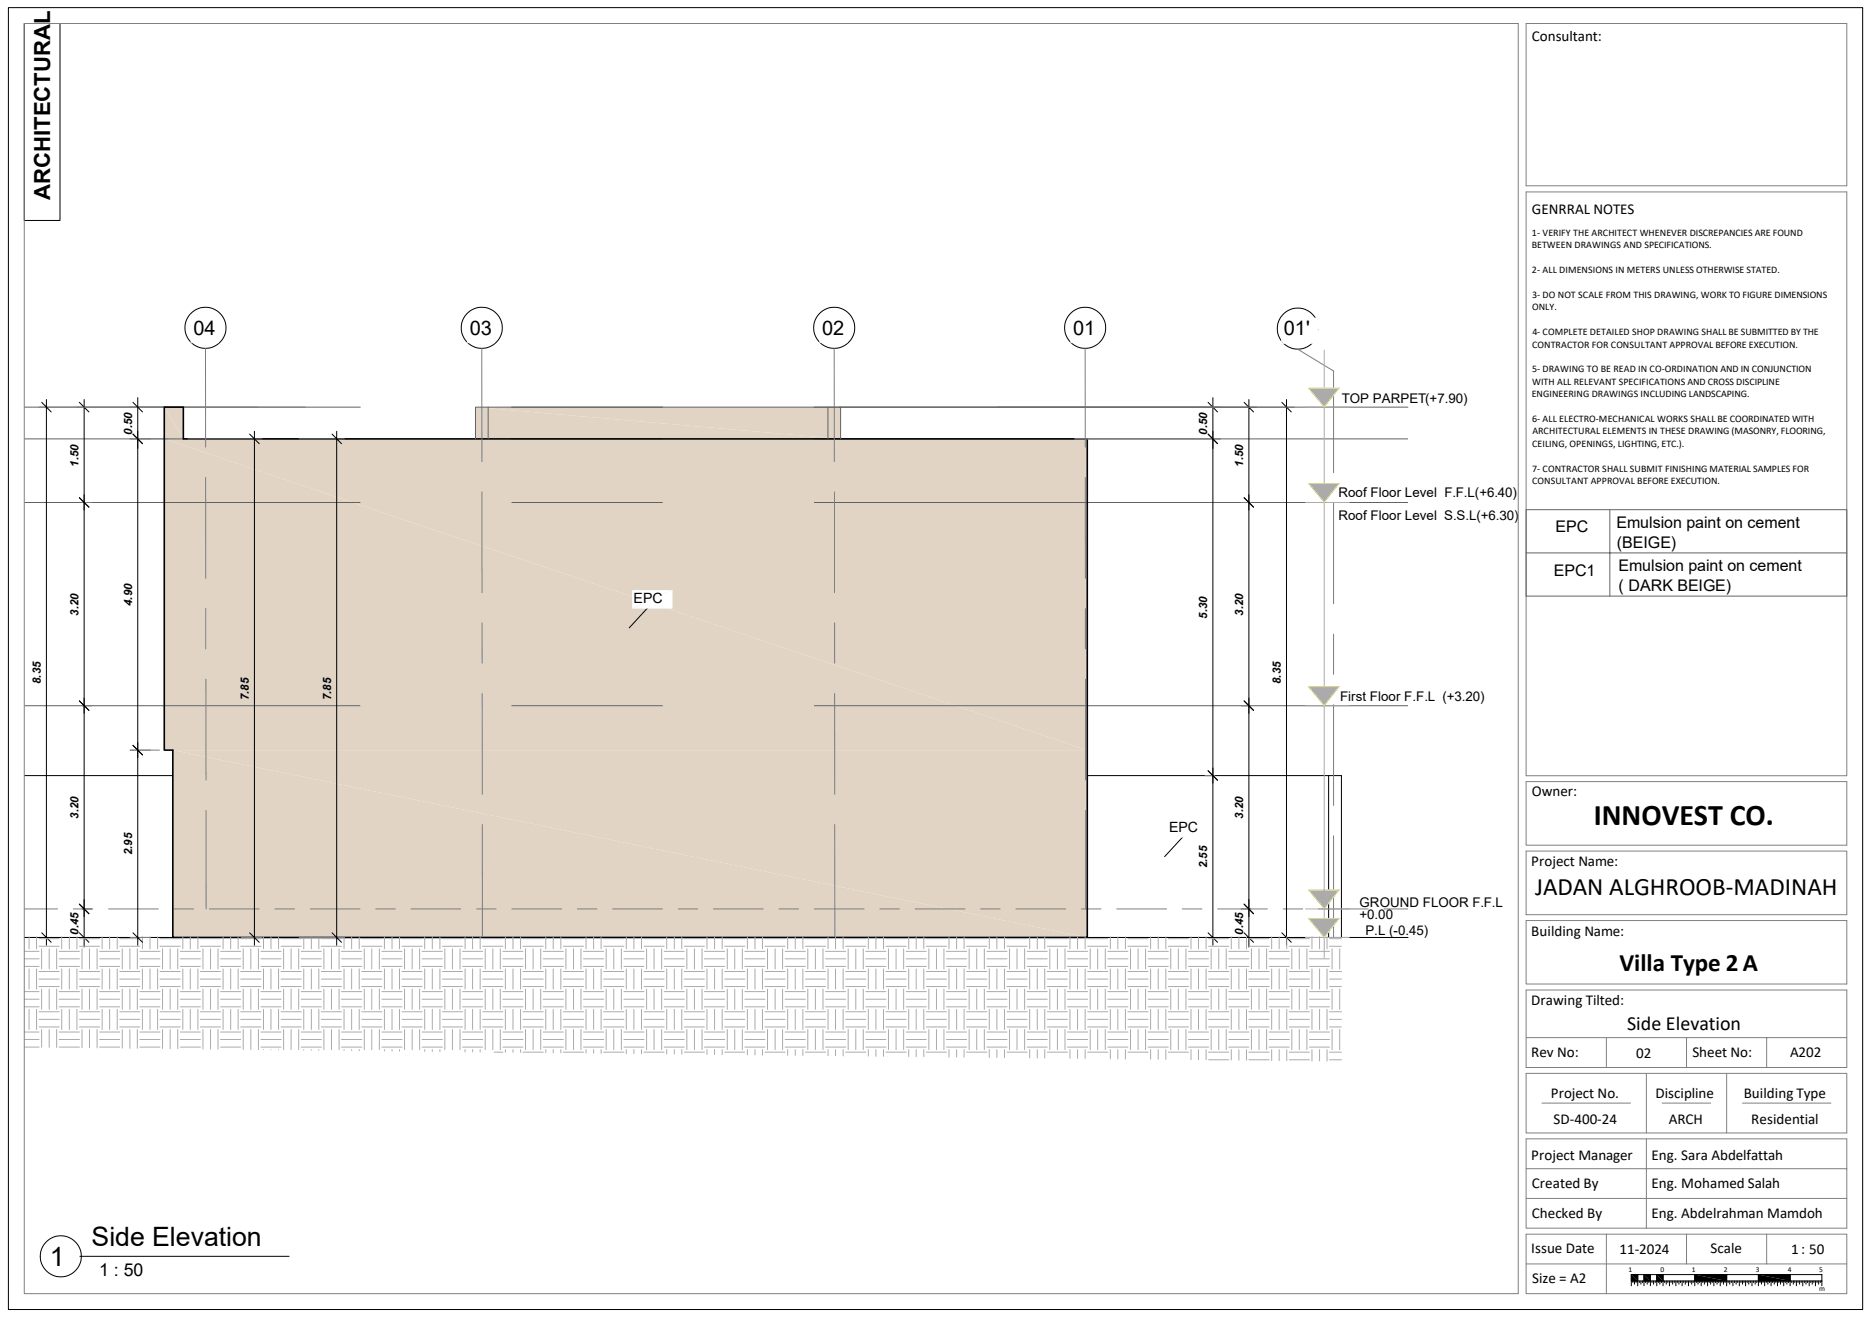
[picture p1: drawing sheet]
<svg xmlns="http://www.w3.org/2000/svg" width="594mm" height="420mm" viewBox="0 0 594 420" stroke-linecap="round" stroke-linejoin="round" font-family="sans-serif">
<g fill="#e2d4c5">
<path d="M52.2 129.3l6 10h-6z"/>
<path d="M52.2 129.3h6v10z"/>
<path d="M52.2 139.3l293 98.8h-293z"/>
<path d="M52.2 139.3h293v98.8z"/>
<path d="M54.9 238.1l290.3 59.5h-290.3z"/>
<path d="M54.9 238.1h290.3v59.5z"/>
<path d="M151 129.3l115.9 10h-115.9z"/>
<path d="M151 129.3h115.9v10z"/>
</g>
<g fill="none" stroke="#000" stroke-width=".32">
<path d="M7.7 246.2h47.2M345.2 246.2h80.7v51.4M421.8 246.2v51.4"/>
<circle cx="344.5" cy="104.1" r="6.5"/>
</g>
<g fill="none" stroke="#7d7d7d" stroke-width=".32">
<path d="M7.7 288.6h10.7M23.2 288.6h6.3M34.4 288.6h16M55.2 288.6h6.4M66.4 288.6h16M87.2 288.6h6.4M98.4 288.6h16M119.2 288.6h6.4M130.4 288.6h16M151.2 288.6h6.4M162.4 288.6h16M183.2 288.6h6.4"/>
<path d="M194.4 288.6h16M215.2 288.6h6.4M226.4 288.6h16M247.2 288.6h6.4M258.4 288.6h16M279.2 288.6h6.4M290.4 288.6h16.1M311.2 288.6h6.4M322.5 288.6h16M343.2 288.6h6.4M354.5 288.6h16M375.2 288.6h6.5"/>
<path d="M386.5 288.6h16M407.2 288.6h6.5M418.5 288.6h16M439.3 288.6h7.7"/>
</g>
<path d="M7.7 139.3h106.7M162.4 139.3h48M258.4 139.3h188.6M7.7 159.5h106.7M162.4 159.5h48M258.4 159.5h188.6M7.7 224h106.7M162.4 224h48M258.4 224h188.6" fill="none" stroke="#636363" stroke-width=".32"/>
<path d="M58.2 139.3h287v158.3h-290.3v-59.5" fill="none" stroke="#000" stroke-width=".51"/>
<g fill="#fff">
<path d="M339.8 100.6h8.9l-8.9 8.3z"/>
<path d="M339.8 108.9l8.9-8.3v8.3z"/>
</g>
<path d="M344.5 110.6l.1 31.4M344.6 151.6v32M344.6 193.2v12.8M344.6 215.6v32M344.7 257.2v31.4" fill="none" stroke="#7d7d7d" stroke-width=".32"/>
<circle cx="264.8" cy="104.1" r="6.5" fill="none" stroke="#000" stroke-width=".32"/>
<g fill="#fff">
<path d="M260.1 100.6h8.9l-8.9 8.3z"/>
<path d="M260.1 108.9l8.9-8.3v8.3z"/>
</g>
<path d="M264.8 110.6l.1 35.9M264.9 156.1v32M265 197.7v12.8M265 220.1v32M265 261.8v35.8" fill="none" stroke="#7d7d7d" stroke-width=".32"/>
<circle cx="153" cy="104.1" r="6.5" fill="none" stroke="#000" stroke-width=".32"/>
<g fill="#fff">
<path d="M148.3 100.6h8.8l-8.8 8.3z"/>
<path d="M148.3 108.9l8.8-8.3v8.3z"/>
</g>
<path d="M153 110.6v35.9M153 156.1v32M153 197.7l.1 12.8M153.1 220.1v32M153.1 261.8l.1 35.8" fill="none" stroke="#7d7d7d" stroke-width=".32"/>
<circle cx="65.2" cy="104.1" r="6.5" fill="none" stroke="#000" stroke-width=".32"/>
<g fill="#fff">
<path d="M60.5 100.6h8.9l-8.9 8.3z"/>
<path d="M60.5 108.9l8.9-8.3v8.3z"/>
</g>
<path d="M65.2 110.6l.1 31.4M65.3 151.6v32M65.3 193.2v12.8M65.4 215.6v32M65.4 257.2v31.4" fill="none" stroke="#7d7d7d" stroke-width=".32"/>
<circle cx="412" cy="104.3" r="6.5" fill="none" stroke="#000" stroke-width=".32"/>
<g fill="#fff">
<path d="M406.7 100.8h8.9l-8.9 8.3z"/>
<path d="M406.7 109.1l8.9-8.3v8.3z"/>
<path d="M413.8 100.8h8.9l-8.9 8.3z"/>
<path d="M413.8 109.1l8.9-8.3v8.3z"/>
</g>
<path d="M423.4 117.8v32.3M423.4 159.7v32M423.4 201.3v12.8M423.4 223.7v32M423.4 265.3v32.3" fill="none" stroke="#7d7d7d" stroke-width=".32"/>
<path d="M206.2 192.4l-6.4 6.9" fill="none" stroke="#000" stroke-width=".32"/>
<g fill="#fff">
<path d="M200.7 187.3h12.8l-12.8 5.9z"/>
<path d="M200.7 193.2l12.8-5.9v5.9z"/>
</g>
<path d="M376.1 265l-6.4 7" fill="none" stroke="#000" stroke-width=".32"/>
<g fill="#fff">
<path d="M370.7 260h12.8l-12.8 5.9z"/>
<path d="M370.7 265.9l12.8-5.9v5.9z"/>
</g>
<g fill="none" stroke="#7d7d7d" stroke-width=".32">
<path d="M412 110.9l11.4 6.9M12.3 129.3h84.6M41.3 139.3h12M266.6 129.3h144.3M341.2 139.3h46.3M29.1 159.5h-3M394 159.5h3.1M26.1 224h3M41.3 238.1h9.3M394 224h3.1M382.6 246.2h3.1M7.7 297.6h14.5"/>
<path d="M26.1 288.6h3M33.4 297.6h-7.3M38.2 297.6h16M59.1 297.6h6.3M70.2 297.6h16M91.1 297.6h6.4M102.2 297.6h16M123.1 297.6h6.4M134.2 297.6h16M155.1 297.6h6.4M166.3 297.6h16M187.1 297.6h6.4"/>
<path d="M198.3 297.6h16M219.1 297.6h6.4M230.3 297.6h16M251.1 297.6h6.4M262.3 297.6h16M283.1 297.6h6.4M294.3 297.6h16M315.1 297.6h6.4M326.3 297.6h16M347.1 297.6h6.4M358.3 297.6h16M379.1 297.6h6.6"/>
<path d="M390.3 297.6h18.8M394 288.6h3.1M411.1 297.6h6.4M422.3 297.6h16M443.1 297.6h3.9"/>
</g>
<g fill="none" stroke="#000" stroke-width=".32">
<path d="M13.3 127.7l3 3.1M14.7 126.8v173.3M25.2 127.7l3 3.1M26.7 126.8v164.2M42.2 137.8l3.1 3.1M42.2 127.7l3.1 3.1M43.7 126.2v13.1M43.7 136.9v163.2M383.5 127.7l3 3.1M383.5 137.8l3 3.1M385.1 126.2v16.2M385.1 136.9v163.2"/>
<path d="M395 127.7l3 3.1M396.5 126.8v164.2M407 127.7l3 3.1M408.4 126.8v173.3M25.2 158l3 3M395 158l3 3M25.2 222.5l3 3M42.2 236.6l3.1 3.1M395 222.5l3 3M383.5 244.7l3 3M7.7 297.6h439.3M13.3 296.1l3 3"/>
<path d="M25.2 287l3 3.1M25.2 296.1l3 3M26.7 288.6v12.1M42.2 296.1l3.1 3M383.5 296.1l3 3M395 287l3 3.1M395 296.1l3 3M396.5 288.6v12.1M407 296.1l3 3"/>
</g>
<path d="M7.7 129.3h106.7M151 139.3v-10h115.9v10M155 129.3v10M162.4 129.3h48M258.4 129.3h188.6M262.8 129.3v10" fill="none" stroke="#636363" stroke-width=".32"/>
<g fill="none" stroke="#ababab" stroke-width=".32">
<path d="M9.2 297.4v3.8M11.6 297.4v3.8M12.4 298h6.4M19.6 297.4v3.8M22 297.4v3.8M24.4 297.4v3.8M25.2 298h6.4M32.4 297.4v3.8M34.8 297.4v3.8M37.2 297.4v3.8M38 298h6.4M45.2 297.4v3.8"/>
<path d="M47.6 297.4v3.8M50 297.4v3.8M50.8 298h6.4M58 297.4v3.8M60.4 297.4v3.8M62.8 297.4v3.8M63.6 298h6.4M70.8 297.4v3.8M73.2 297.4v3.8M75.6 297.4v3.8M76.4 298h6.4M83.7 297.4v3.8"/>
<path d="M86 297.4v3.8M88.4 297.4v3.8M89.2 298h6.4M96.4 297.4v3.8M98.8 297.4v3.8M101.2 297.4v3.8M102 298h6.4M109.2 297.4v3.8M111.6 297.4v3.8M114 297.4v3.8M114.9 298h6.3M122 297.4v3.8"/>
<path d="M124.5 297.4v3.8M126.8 297.4v3.8M127.6 298h6.4M134.8 297.4v3.8M137.2 297.4v3.8M139.7 297.4v3.8M140.5 298h6.4M147.7 297.4v3.8M150 297.4v3.8M152.4 297.4v3.8M153.2 298h6.4M160.4 297.4v3.8"/>
<path d="M162.9 297.4v3.8M165.3 297.4v3.8M166 298h6.5M173.3 297.4v3.8M175.6 297.4v3.8M178.1 297.4v3.8M178.9 298h6.4M186.1 297.4v3.8M188.5 297.4v3.8M190.8 297.4v3.8M191.6 298h6.5M198.8 297.4v3.8"/>
<path d="M201.2 297.4v3.8M203.7 297.4v3.8M204.5 298h6.4M211.7 297.4v3.8M214.1 297.4v3.8M216.5 297.4v3.8M217.3 298h6.4M224.4 297.4v3.8M226.9 297.4v3.8M229.3 297.4v3.8M230.1 298h6.4M237.3 297.4v3.8"/>
<path d="M239.7 297.4v3.8M242.1 297.4v3.8M242.9 298h6.4M250.1 297.4v3.8M252.5 297.4v3.8M254.9 297.4v3.8M255.7 298h6.4M262.9 297.4v3.8M265.3 297.4v3.8M267.7 297.4v3.8M268.5 298h6.4M275.7 297.4v3.8"/>
<path d="M278.1 297.4v3.8M280.5 297.4v3.8M281.3 298h6.4M288.5 297.4v3.8M290.9 297.4v3.8M293.3 297.4v3.8M294.1 298h6.4M301.3 297.4v3.8M303.7 297.4v3.8M306.1 297.4v3.8M306.9 298h6.4M314.1 297.4v3.8"/>
<path d="M316.5 297.4v3.8M318.9 297.4v3.8M319.7 298h6.4M326.9 297.4v3.8M329.3 297.4v3.8M331.7 297.4v3.8M332.5 298h6.4M339.7 297.4v3.8M342.1 297.4v3.8M344.5 297.4v3.8M345.3 298h6.4M352.5 297.4v3.8"/>
<path d="M354.9 297.4v3.8M357.3 297.4v3.8M358.1 298h6.4M365.3 297.4v3.8M367.7 297.4v3.8M370.1 297.4v3.8M370.9 298h6.4M378.1 297.4v3.8M380.5 297.4v3.8M382.9 297.4v3.8M383.7 298h6.4M390.9 297.4v3.8"/>
<path d="M393.3 297.4v3.8M395.7 297.4v3.8M396.5 298h6.4M403.7 297.4v3.8M406.1 297.4v3.8M408.5 297.4v3.8M409.3 298h6.4M416.5 297.4v3.8M418.9 297.4v3.8M421.3 297.4v3.8M422.1 298h3.8M7.8 302h4.6"/>
<path d="M7.8 314.8h4.6M7.8 317.2h4.6M7.8 306.8h4.6M7.8 319.6h4.6M7.8 304.4h4.6M9.2 307.6v6.4M11.6 307.6v6.4M12.4 308.4h6.4M12.4 300.4h6.4M12.4 313.2h6.4M12.4 310.8h6.4M13.2 301.2v6.4"/>
<path d="M13.2 314v6.4M15.6 301.2v6.4M15.6 314v6.4M18 301.2v6.4M18 314v6.4M18.8 302h6.4M18.8 314.8h6.4M18.8 304.4h6.4M18.8 317.2h6.4M18.8 306.8h6.4M18.8 319.6h6.4M19.6 307.6v6.4"/>
<path d="M22 307.6v6.4M24.4 307.6v6.4M25.2 310.8h6.4M25.2 308.4h6.4M25.2 300.4h6.4M25.2 313.2h6.4M26 301.2v6.4M26 314v6.4M28.4 301.2v6.4M28.4 314v6.4M30.8 301.2v6.4M30.8 314v6.4"/>
<path d="M31.6 302h6.4M31.6 314.8h6.4M31.6 306.8h6.4M31.6 319.6h6.4M31.6 304.4h6.4M31.6 317.2h6.4M32.4 307.6v6.4M34.8 307.6v6.4M37.2 307.6v6.4M38 300.4h6.4M38 313.2h6.4M38 308.4h6.4"/>
<path d="M38 310.8h6.4M38.8 301.2v6.4M38.8 314v6.4M41.2 301.2v6.4M41.2 314v6.4M43.6 301.2v6.4M43.6 314v6.4M44.4 302h6.4M44.4 314.8h6.4M44.4 306.8h6.4M44.4 319.6h6.4M44.4 304.4h6.4"/>
<path d="M44.4 317.2h6.4M45.2 307.6v6.4M47.6 307.6v6.4M50 307.6v6.4M50.8 300.4h6.4M50.8 313.2h6.4M50.8 308.4h6.4M50.8 310.8h6.4M51.6 301.2v6.4M51.6 314v6.4M54 301.2v6.4M54 314v6.4"/>
<path d="M56.4 301.2v6.4M56.4 314v6.4M57.2 306.8h6.4M57.2 319.6h6.4M57.2 304.4h6.4M57.2 317.2h6.4M57.2 302h6.4M57.2 314.8h6.4M58 307.6v6.4M60.4 307.6v6.4M62.8 307.6v6.4M63.6 300.4h6.4"/>
<path d="M63.6 313.2h6.4M63.6 310.8h6.4M63.6 308.4h6.4M64.4 301.2v6.4M64.4 314v6.4M66.8 301.2v6.4M66.8 314v6.4M69.2 301.2v6.4M69.2 314v6.4M70 304.4h6.4M70 317.2h6.4M70 302h6.4"/>
<path d="M70 314.8h6.4M70 306.8h6.4M70 319.6h6.4M70.8 307.6v6.4M73.2 307.6v6.4M75.6 307.6v6.4M76.4 308.4h6.4M76.4 310.8h6.4M76.4 300.4h6.4M76.4 313.2h6.4M77.2 301.2v6.4M77.2 314v6.4"/>
<path d="M79.6 301.2v6.4M79.6 314v6.4M82 301.2v6.4M82 314v6.4M82.8 302h6.4M82.8 314.8h6.4M82.8 317.2h6.4M82.8 306.8h6.4M82.8 319.6h6.4M82.8 304.4h6.4M83.7 307.6v6.4M86 307.6v6.4"/>
<path d="M88.4 307.6v6.4M89.2 300.4h6.4M89.2 313.2h6.4M89.2 308.4h6.4M89.2 310.8h6.4M90 301.2v6.4M90 314v6.4M92.4 301.2v6.4M92.4 314v6.4M94.8 301.2v6.4M94.8 314v6.4M95.6 317.2h6.4"/>
<path d="M95.6 306.8h6.4M95.6 319.6h6.4M95.6 302h6.4M95.6 314.8h6.4M95.6 304.4h6.4M96.4 307.6v6.4M98.8 307.6v6.4M101.2 307.6v6.4M102 300.4h6.4M102 313.2h6.4M102 308.4h6.4M102 310.8h6.4"/>
<path d="M102.8 301.2v6.4M102.8 314v6.4M105.2 301.2v6.4M105.2 314v6.4M107.7 301.2v6.4M107.7 314v6.4M108.4 302h6.5M108.4 314.8h6.5M108.4 306.8h6.4M108.4 319.6h6.4M108.4 304.4h6.5M108.4 317.2h6.5"/>
<path d="M109.2 307.6v6.4M111.6 307.6v6.4M114 307.6v6.4M114.8 300.4h6.4M114.8 313.2h6.4M114.9 308.4h6.3M114.9 310.8h6.3M115.7 314v6.4M115.7 301.2v6.4M118 301.2v6.4M118 314v6.4M120.4 301.2v6.4"/>
<path d="M120.4 314v6.4M121.2 302h6.4M121.2 314.8h6.4M121.2 306.8h6.4M121.2 319.6h6.4M121.2 304.4h6.4M121.2 317.2h6.4M122 307.6v6.4M124.5 307.6v6.4M126.8 307.6v6.4M127.6 308.4h6.4M127.6 310.8h6.4"/>
<path d="M127.6 300.4h6.4M127.6 313.2h6.4M128.4 301.2v6.4M128.4 314v6.4M130.9 301.2v6.4M130.9 314v6.4M133.2 301.2v6.4M133.2 314v6.4M134 304.4h6.5M134 302h6.5M134 314.8h6.5M134 306.8h6.5"/>
<path d="M134 319.6h6.5M134 317.2h6.5M134.8 307.6v6.4M137.2 307.6v6.4M139.7 307.6v6.4M140.5 308.4h6.4M140.5 300.4h6.4M140.5 313.2h6.4M140.5 310.8h6.4M141.2 301.2v6.4M141.2 314v6.4M143.6 301.2v6.4"/>
<path d="M143.6 314v6.4M146 301.2v6.4M146 314v6.4M146.9 302h6.3M146.9 314.8h6.3M146.9 304.4h6.3M146.9 306.8h6.3M146.9 319.6h6.3M146.9 317.2h6.3M147.7 307.6v6.4M150 307.6v6.4M152.4 307.6v6.4"/>
<path d="M153.2 308.4h6.4M153.2 300.4h6.4M153.2 313.2h6.4M153.2 310.8h6.4M154.1 301.2v6.4M154.1 314v6.4M156.5 301.2v6.4M156.5 314v6.4M158.8 301.2v6.4M158.8 314v6.4M159.6 302h6.4M159.6 314.8h6.4"/>
<path d="M159.6 306.8h6.4M159.6 319.6h6.4M159.6 317.2h6.4M159.6 304.4h6.4M160.4 307.6v6.4M162.9 307.6v6.4M165.3 307.6v6.4M166 308.4h6.5M166 310.8h6.5M166 300.4h6.5M166 313.2h6.5M166.8 301.2v6.4"/>
<path d="M166.8 314v6.4M169.2 301.2v6.4M169.2 314v6.4M171.7 301.2v6.4M171.7 314v6.4M172.5 302h6.4M172.5 314.8h6.4M172.5 317.2h6.4M172.5 306.8h6.4M172.5 319.6h6.4M172.5 304.4h6.4M173.3 307.6v6.4"/>
<path d="M175.6 307.6v6.4M178.1 307.6v6.4M178.9 308.4h6.4M178.9 300.4h6.4M178.9 313.2h6.4M178.9 310.8h6.4M179.7 301.2v6.4M179.7 314v6.4M182.1 301.2v6.4M182.1 314v6.4M184.4 301.2v6.4M184.4 314v6.4"/>
<path d="M185.3 306.8h6.3M185.3 319.6h6.3M185.3 302h6.3M185.3 314.8h6.3M185.3 304.4h6.3M185.3 317.2h6.3M186.1 307.6v6.4M188.5 307.6v6.4M190.8 307.6v6.4M191.6 300.4h6.5M191.6 313.2h6.5M191.6 308.4h6.5"/>
<path d="M191.6 310.8h6.5M192.4 301.2v6.4M192.4 314v6.4M194.9 301.2v6.4M194.9 314v6.4M197.3 301.2v6.4M197.3 314v6.4M198.1 302h6.4M198.1 314.8h6.4M198.1 317.2h6.4M198.1 306.8h6.4M198.1 319.6h6.4"/>
<path d="M198.1 304.4h6.4M198.8 307.6v6.4M201.2 307.6v6.4M203.7 307.6v6.4M204.5 308.4h6.4M204.5 300.4h6.4M204.5 313.2h6.4M204.5 310.8h6.4M205.3 301.2v6.4M205.3 314v6.4M207.6 301.2v6.4M207.6 314v6.4"/>
<path d="M210.1 301.2v6.4M210.1 314v6.4M210.9 302h6.4M210.9 314.8h6.4M210.9 317.2h6.4M210.9 306.8h6.4M210.9 319.6h6.4M210.9 304.4h6.4M211.7 307.6v6.4M214.1 307.6v6.4M216.5 307.6v6.4M217.3 308.4h6.4"/>
<path d="M217.3 300.4h6.3M217.3 313.2h6.3M217.3 310.8h6.4M218.1 301.2v6.4M218.1 314v6.4M220.5 301.2v6.4M220.5 314v6.4M222.9 301.2v6.4M222.9 314v6.4M223.6 306.8h6.5M223.6 319.6h6.5M223.7 302h6.4"/>
<path d="M223.7 314.8h6.4M223.7 317.2h6.4M223.7 304.4h6.4M224.4 307.6v6.4M226.9 307.6v6.4M229.3 307.6v6.4M230.1 300.4h6.4M230.1 313.2h6.4M230.1 308.4h6.4M230.1 310.8h6.4M230.9 301.2v6.4M230.9 314v6.4"/>
<path d="M233.3 301.2v6.4M233.3 314v6.4M235.7 301.2v6.4M235.7 314v6.4M236.5 306.8h6.4M236.5 319.6h6.4M236.5 302h6.4M236.5 314.8h6.4M236.5 317.2h6.4M236.5 304.4h6.4M237.3 307.6v6.4M239.7 307.6v6.4"/>
<path d="M242.1 307.6v6.4M242.9 308.4h6.4M242.9 310.8h6.4M242.9 300.4h6.4M242.9 313.2h6.4M243.7 301.2v6.4M243.7 314v6.4M246.1 301.2v6.4M246.1 314v6.4M248.5 301.2v6.4M248.5 314v6.4M249.3 306.8h6.4"/>
<path d="M249.3 319.6h6.4M249.3 304.4h6.4M249.3 302h6.4M249.3 314.8h6.4M249.3 317.2h6.4M250.1 307.6v6.4M252.5 307.6v6.4M254.9 307.6v6.4M255.7 308.4h6.4M255.7 310.8h6.4M255.7 300.4h6.4M255.7 313.2h6.4"/>
<path d="M256.5 301.2v6.4M256.5 314v6.4M258.9 301.2v6.4M258.9 314v6.4M261.3 301.2v6.4M261.3 314v6.4M262.1 302h6.4M262.1 314.8h6.4M262.1 304.4h6.4M262.1 306.8h6.4M262.1 319.6h6.4M262.1 317.2h6.4"/>
<path d="M262.9 307.6v6.4M265.3 307.6v6.4M267.7 307.6v6.4M268.5 308.4h6.4M268.5 310.8h6.4M268.5 300.4h6.4M268.5 313.2h6.4M269.3 301.2v6.4M269.3 314v6.4M271.7 301.2v6.4M271.7 314v6.4M274.1 301.2v6.4"/>
<path d="M274.1 314v6.4M274.9 302h6.4M274.9 314.8h6.4M274.9 306.8h6.4M274.9 319.6h6.4M274.9 304.4h6.4M274.9 317.2h6.4M275.7 307.6v6.4M278.1 307.6v6.4M280.5 307.6v6.4M281.3 300.4h6.4M281.3 313.2h6.4"/>
<path d="M281.3 308.4h6.4M281.3 310.8h6.4M282.1 301.2v6.4M282.1 314v6.4M284.5 301.2v6.4M284.5 314v6.4M286.9 301.2v6.4M286.9 314v6.4M287.7 306.8h6.4M287.7 319.6h6.4M287.7 302h6.4M287.7 314.8h6.4"/>
<path d="M287.7 317.2h6.4M287.7 304.4h6.4M288.5 307.6v6.4M290.9 307.6v6.4M293.3 307.6v6.4M294.1 300.4h6.4M294.1 313.2h6.4M294.1 308.4h6.4M294.1 310.8h6.4M294.9 301.2v6.4M294.9 314v6.4M297.3 301.2v6.4"/>
<path d="M297.3 314v6.4M299.7 301.2v6.4M299.7 314v6.4M300.5 302h6.4M300.5 314.8h6.4M300.5 306.8h6.4M300.5 319.6h6.4M300.5 317.2h6.4M300.5 304.4h6.4M301.3 307.6v6.4M303.7 307.6v6.4M306.1 307.6v6.4"/>
<path d="M306.9 300.4h6.4M306.9 313.2h6.4M306.9 308.4h6.4M306.9 310.8h6.4M307.7 301.2v6.4M307.7 314v6.4M310.1 301.2v6.4M310.1 314v6.4M312.5 301.2v6.4M312.5 314v6.4M313.3 302h6.4M313.3 314.8h6.4"/>
<path d="M313.3 317.2h6.4M313.3 306.8h6.4M313.3 319.6h6.4M313.3 304.4h6.4M314.1 307.6v6.4M316.5 307.6v6.4M318.9 307.6v6.4M319.7 308.4h6.4M319.7 310.8h6.4M319.7 300.4h6.4M319.7 313.2h6.4M320.5 301.2v6.4"/>
<path d="M320.5 314v6.4M322.9 301.2v6.4M322.9 314v6.4M325.3 301.2v6.4M325.3 314v6.4M326.1 302h6.4M326.1 314.8h6.4M326.1 306.8h6.4M326.1 319.6h6.4M326.1 304.4h6.4M326.1 317.2h6.4M326.9 307.6v6.4"/>
<path d="M329.3 307.6v6.4M331.7 307.6v6.4M332.5 308.4h6.4M332.5 300.4h6.4M332.5 313.2h6.4M332.5 310.8h6.4M333.3 301.2v6.4M333.3 314v6.4M335.7 301.2v6.4M335.7 314v6.4M338.1 301.2v6.4M338.1 314v6.4"/>
<path d="M338.9 306.8h6.4M338.9 319.6h6.4M338.9 302h6.4M338.9 314.8h6.4M338.9 304.4h6.4M338.9 317.2h6.4M339.7 307.6v6.4M342.1 307.6v6.4M344.5 307.6v6.4M345.3 308.4h6.4M345.3 300.4h6.4M345.3 313.2h6.4"/>
<path d="M345.3 310.8h6.4M346.1 301.2v6.4M346.1 314v6.4M348.5 301.2v6.4M348.5 314v6.4M350.9 301.2v6.4M350.9 314v6.4M351.7 306.8h6.4M351.7 319.6h6.4M351.7 302h6.4M351.7 314.8h6.4M351.7 304.4h6.4"/>
<path d="M351.7 317.2h6.4M352.5 307.6v6.4M354.9 307.6v6.4M357.3 307.6v6.4M358.1 300.4h6.4M358.1 313.2h6.4M358.1 308.4h6.4M358.1 310.8h6.4M358.9 301.2v6.4M358.9 314v6.4M361.3 301.2v6.4M361.3 314v6.4"/>
<path d="M363.7 301.2v6.4M363.7 314v6.4M364.5 306.8h6.4M364.5 319.6h6.4M364.5 302h6.4M364.5 314.8h6.4M364.5 304.4h6.4M364.5 317.2h6.4M365.3 307.6v6.4M367.7 307.6v6.4M370.1 307.6v6.4M370.9 308.4h6.4"/>
<path d="M370.9 310.8h6.4M370.9 300.4h6.4M370.9 313.2h6.4M371.7 301.2v6.4M371.7 314v6.4M374.1 301.2v6.4M374.1 314v6.4M376.5 301.2v6.4M376.5 314v6.4M377.3 302h6.4M377.3 314.8h6.4M377.3 306.8h6.4"/>
<path d="M377.3 304.4h6.4M377.3 317.2h6.4M377.3 319.6h6.4M378.1 307.6v6.4M380.5 307.6v6.4M382.9 307.6v6.4M383.7 308.4h6.4M383.7 300.4h6.4M383.7 313.2h6.4M383.7 310.8h6.4M384.5 301.2v6.4M384.5 314v6.4"/>
<path d="M386.9 301.2v6.4M386.9 314v6.4M389.3 301.2v6.4M389.3 314v6.4M390.1 304.4h6.4M390.1 317.2h6.4M390.1 302h6.4M390.1 314.8h6.4M390.1 306.8h6.4M390.1 319.6h6.4M390.9 307.6v6.4M393.3 307.6v6.4"/>
<path d="M395.7 307.6v6.4M396.5 308.4h6.4M396.5 300.4h6.4M396.5 313.2h6.4M396.5 310.8h6.4M397.3 301.2v6.4M397.3 314v6.4M399.7 301.2v6.4M399.7 314v6.4M402.1 301.2v6.4M402.1 314v6.4M402.9 304.4h6.4"/>
<path d="M402.9 317.2h6.4M402.9 319.6h6.4M402.9 302h6.4M402.9 314.8h6.4M402.9 306.8h6.4M403.7 307.6v6.4M406.1 307.6v6.4M408.5 307.6v6.4M409.3 308.4h6.4M409.3 300.4h6.4M409.3 313.2h6.4M409.3 310.8h6.4"/>
<path d="M410.1 301.2v6.4M410.1 314v6.4M412.5 301.2v6.4M412.5 314v6.4M414.9 301.2v6.4M414.9 314v6.4M415.7 302h6.4M415.7 314.8h6.4M415.7 306.8h6.4M415.7 304.4h6.4M415.7 317.2h6.4M415.7 319.6h6.4"/>
<path d="M416.5 307.6v6.4M418.9 307.6v6.4M421.3 307.6v6.4M422.1 308.4h3.8M422.1 300.4h3.8M422.1 313.2h3.8M422.1 310.8h3.8M422.9 301.2v6.4M422.9 314v6.4M425.3 301.2v6.4M425.3 314v6.4M7.7 327.6h4.7"/>
<path d="M7.8 330h4.6M7.9 332.4h4.5M9.2 320.4v6.4M11.6 320.4v6.4M12.4 321.2h6.4M12.4 326h6.4M12.4 323.6h6.4M13.2 326.8v5.7M15.6 326.8v5.7M18 326.8v5.7M18.8 327.6h6.4M18.8 332.4h6.4"/>
<path d="M18.8 330h6.4M19.6 320.4v6.4M22 320.4v6.4M24.4 320.4v6.4M25.2 323.6h6.4M25.2 321.2h6.4M25.2 326h6.4M26 326.8v5.8M28.4 326.8v5.8M30.8 326.8v5.9M31.6 327.6h6.4M31.6 332.4h6.4"/>
<path d="M31.6 330h6.4M32.4 320.4v6.4M34.8 320.4v6.4M37.2 320.4v6.4M38 321.2h6.4M38 323.6h6.4M38 326h6.4M38.8 326.8v6M41.2 326.8v6M43.6 326.8v6M44.4 327.6h6.4M44.4 332.4h6.4"/>
<path d="M44.4 330h6.4M45.2 320.4v6.4M47.6 320.4v6.4M50 320.4v6.4M50.8 321.2h6.4M50.8 326h6.4M50.8 323.6h6.4M51.6 326.8v6.1M54 326.8v6.1M56.4 326.8v6.1M57.2 327.6h6.4M57.2 332.4h6.4"/>
<path d="M57.2 330h6.4M58 320.4v6.4M60.4 320.4v6.4M62.8 320.4v6.4M63.6 323.6h6.4M63.6 326h6.4M63.6 321.2h6.4M64.4 326.8v6.2M66.8 326.8v6.2M69.2 326.8v6.3M70 327.6h6.4M70 332.4h6.4"/>
<path d="M70 330h6.4M70.8 320.4v6.4M73.2 320.4v6.4M75.6 320.4v6.4M76.4 321.2h6.4M76.4 326h6.4M76.4 323.6h6.4M77.2 326.8v6.4M79.6 326.8v6.4M82 326.8v6.4M82.8 327.6h6.4M82.8 330h6.4"/>
<path d="M82.8 332.4h6.4M83.7 320.4v6.4M83.7 333.2h.1M86 320.4v6.4M86 333.2v.1M88.4 320.4v6.4M88.4 333.2v.1M89.2 326h6.4M89.2 321.2h6.4M89.2 323.6h6.4M90 326.8v6.4M92.4 326.8v6.4"/>
<path d="M94.8 326.8v6.4M95.6 327.6h6.4M95.6 330h6.4M95.6 332.4h6.4M96.4 320.4v6.4M96.4 333.2v.2M98.8 320.4v6.4M98.8 333.2v.2M101.2 320.4v6.4M101.2 333.2v.2M102 321.2h6.4M102 326h6.4"/>
<path d="M102 323.6h6.4M102.8 326.8v6.4M105.2 326.8v6.4M107.7 326.8v6.4M108.4 327.6h6.5M108.4 332.4h6.5M108.4 330h6.5M109.2 320.4v6.4M109.2 333.2v.3M111.6 320.4v6.4M111.6 333.2v.3M114 320.4v6.4"/>
<path d="M114 333.2v.4M114.9 321.2h6.3M114.9 326h6.3M114.9 323.6h6.3M115.7 326.8v6.4M118 326.8v6.4M120.4 326.8v6.4M121.2 327.6h6.4M121.2 332.4h6.4M121.2 330h6.4M122 320.4v6.4M122 333.2v.4"/>
<path d="M124.5 320.4v6.4M124.5 333.2v.5M126.8 320.4v6.4M126.8 333.2v.5M127.6 326h6.4M127.6 321.2h6.4M127.6 323.6h6.4M128.4 326.8v6.4M130.9 326.8v6.4M133.2 326.8v6.4M134 327.6h6.5M134 332.4h6.5"/>
<path d="M134 330h6.5M134.8 320.4v6.4M134.8 333.2v.6M137.2 320.4v6.4M137.2 333.2v.6M139.7 320.4v6.4M139.7 333.2v.6M140.5 321.2h6.4M140.5 326h6.4M140.5 323.6h6.4M141.2 326.8v6.4M143.6 326.8v6.4"/>
<path d="M146 326.8v6.4M146.9 327.6h6.4M146.9 332.4h6.3M146.9 330h6.3M147.7 320.4v6.4M147.7 333.2v.7M150 320.4v6.4M150 333.2v.7M152.4 320.4v6.4M152.4 333.2v.8M153.2 321.2h6.4M153.2 323.6h6.4"/>
<path d="M153.2 326h6.4M154.1 326.8v6.4M156.5 326.8v6.4M156.9 334h2.7M158.8 326.8v6.4M159.6 327.6h6.4M159.6 330h6.4M159.6 332.4h6.4M160.4 320.4v6.4M160.4 333.2v.9M162.9 320.4v6.4M162.9 333.2v.9"/>
<path d="M165.3 320.4v6.4M165.3 333.2v.9M166 334h6.5M166 321.2h6.5M166 323.6h6.5M166 326h6.5M166.8 326.8v6.4M169.2 326.8v6.4M171.7 326.8v6.4M172.5 327.6h6.4M172.5 330h6.4M172.5 332.4h6.4"/>
<path d="M173.3 320.4v6.4M173.3 333.2v1M175.6 320.4v6.4M175.6 333.2v1M178.1 320.4v6.4M178.1 333.2v1M178.9 321.2h6.4M178.9 334h6.4M178.9 326h6.4M178.9 323.6h6.4M179.7 326.8v6.4M182.1 326.8v6.4"/>
<path d="M184.4 326.8v6.4M185.3 327.6h6.3M185.3 332.4h6.3M185.3 330h6.3M186.1 320.4v6.4M186.1 333.2v1.1M188.5 320.4v6.4M188.5 333.2v1.2M190.8 320.4v6.4M190.8 333.2v1.2M191.6 321.2h6.5M191.6 334h6.5"/>
<path d="M191.6 326h6.5M191.6 323.6h6.5M192.4 326.8v6.4M194.9 326.8v6.4M197.3 326.8v6.4M198.1 327.6h6.4M198.1 330h6.4M198.1 332.4h6.4M198.8 320.4v6.4M198.8 333.2v1.3M201.2 320.4v6.4M201.2 333.2v1.3"/>
<path d="M203.7 320.4v6.4M203.7 333.2v1.3M204.5 321.2h6.4M204.5 334h6.4M204.5 323.6h6.4M204.5 326h6.4M205.3 326.8v6.4M207.6 326.8v6.4M210.1 326.8v6.4M210.9 327.6h6.4M210.9 330h6.4M210.9 332.4h6.4"/>
<path d="M211.7 320.4v6.4M211.7 333.2v1.4M214.1 320.4v6.4M214.1 333.2v1.4M216.5 320.4v6.4M216.5 333.2v1.5M217.3 321.2h6.3M217.3 334h6.3M217.3 326h6.4M217.3 323.6h6.4M218.1 326.8v6.4M220.5 326.8v6.4"/>
<path d="M222.9 326.8v6.4M223.6 327.6h6.5M223.7 330h6.4M223.7 332.4h6.4M224.4 320.4v6.4M224.4 333.2v1.5M226.9 320.4v6.4M226.9 333.2v1.6M229.3 320.4v6.4M229.3 333.2v1.6M230.1 321.2h6.4M230.1 334h6.4"/>
<path d="M230.1 323.6h6.4M230.1 326h6.4M230.9 326.8v6.4M233.3 326.8v6.4M235.7 326.8v6.4M236.5 327.6h6.4M236.5 330h6.4M236.5 332.4h6.4M237.3 320.4v6.4M237.3 333.2v1.7M239.7 320.4v6.4M239.7 333.2v1.7"/>
<path d="M242.1 320.4v6.4M242.1 333.2v1.8M242.9 321.2h6.4M242.9 334h6.4M242.9 323.6h6.4M242.9 326h6.4M243.7 326.8v6.4M246.1 326.8v6.4M248.5 326.8v6.4M249.3 327.6h6.4M249.3 332.4h6.4M249.3 330h6.4"/>
<path d="M250.1 320.4v6.4M250.1 333.2v1.8M252.5 320.4v6.4M252.5 333.2v1.8M254.9 320.4v6.4M254.9 333.2v1.9M255.7 321.2h6.4M255.7 334h6.4M255.7 326h6.4M255.7 323.6h6.4M256.5 326.8v6.4M258.9 326.8v6.4"/>
<path d="M261.3 326.8v6.4M262.1 327.6h6.4M262.1 332.4h6.4M262.1 330h6.4M262.9 320.4v6.4M262.9 333.2v2M265.3 320.4v6.4M265.3 333.2v2M267.7 320.4v6.4M267.7 333.2v2M268.5 321.2h6.4M268.5 334h6.4"/>
<path d="M268.5 323.6h6.4M268.5 326h6.4M269.3 326.8v6.4M271.7 326.8v6.4M274.1 326.8v6.4M274.9 327.6h6.4M274.9 330h6.4M274.9 332.4h6.4M275.7 320.4v6.4M275.7 333.2v2.1M278.1 320.4v6.4M278.1 333.2v2.1"/>
<path d="M280.5 320.4v6.4M280.5 333.2v2.1M281.3 321.2h6.4M281.3 334h6.4M281.3 323.6h6.4M281.3 326h6.4M282.1 326.8v6.4M284.5 326.8v6.4M286.9 326.8v6.4M287.7 327.6h6.4M287.7 330h6.4M287.7 332.4h6.4"/>
<path d="M288.5 320.4v6.4M288.5 333.2v2.2M290.9 320.4v6.4M290.9 333.2v2.3M293.3 320.4v6.4M293.3 333.2v2.3M294.1 321.2h6.4M294.1 334h6.4M294.1 323.6h6.4M294.1 326h6.4M294.9 326.8v6.4M297.3 326.8v6.4"/>
<path d="M299.7 326.8v6.4M300.5 330h6.4M300.5 327.6h6.4M300.5 332.4h6.4M301.3 320.4v6.4M301.3 333.2v2.4M303.7 320.4v6.4M303.7 333.2v2.4M306.1 320.4v6.4M306.1 333.2v2.4M306.9 321.2h6.4M306.9 334h6.4"/>
<path d="M306.9 323.6h6.4M306.9 326h6.4M307.7 326.8v6.4M310.1 326.8v6.4M312.5 326.8v6.4M313.3 327.6h6.4M313.3 330h6.4M313.3 332.4h6.4M314.1 320.4v6.4M314.1 333.2v2.5M316.5 320.4v6.4M316.5 333.2v2.5"/>
<path d="M318.9 320.4v6.4M318.9 333.2v2.6M319.7 321.2h6.4M319.7 334h6.4M319.7 323.6h6.4M319.7 326h6.4M320.5 326.8v6.4M322.9 326.8v6.4M325.3 326.8v6.4M326.1 330h6.4M326.1 327.6h6.4M326.1 332.4h6.4"/>
<path d="M326.9 320.4v6.4M326.9 333.2v2.6M329.3 320.4v6.4M329.3 333.2v2.7M331.7 320.4v6.4M331.7 333.2v2.7M332.5 321.2h6.4M332.5 334h6.4M332.5 323.6h6.4M332.5 326h6.4M333.3 326.8v6.4M335.7 326.8v6.4"/>
<path d="M338.1 326.8v6.4M338.9 327.6h6.4M338.9 330h6.4M338.9 332.4h6.4M339.7 320.4v6.4M339.7 333.2v2.8M342.1 320.4v6.4M342.1 333.2v2.8M344.5 320.4v6.4M344.5 333.2v2.8M345.3 321.2h6.4M345.3 334h6.4"/>
<path d="M345.3 323.6h6.4M345.3 326h6.4M346.1 326.8v6.4M348.5 326.8v6.4M350.9 326.8v6.4M351.7 330h6.4M351.7 327.6h6.4M351.7 332.4h6.4M352.5 333.2v2.9M352.5 320.4v6.4M354.9 320.4v6.4M354.9 333.2v2.9"/>
<path d="M357.3 320.4v6.4M357.3 333.2v3M358.1 321.2h6.4M358.1 334h6.4M358.1 323.6h6.4M358.1 326h6.4M358.9 326.8v6.4M361.3 326.8v6.4M363.7 326.8v6.4M364.5 327.6h6.4M364.5 330h6.4M364.5 332.4h6.4"/>
<path d="M365.3 320.4v6.4M365.3 333.2v3.1M367.7 320.4v6.4M367.7 333.2v3.1M370.1 320.4v6.4M370.1 333.2v3.1M370.9 321.2h6.4M370.9 334h6.4M370.9 323.6h6.4M370.9 326h6.4M371.7 326.8v6.4M374.1 326.8v6.4"/>
<path d="M376.5 326.8v6.4M377.3 330h6.4M377.3 327.6h6.4M377.3 332.4h6.4M378.1 320.4v6.4M378.1 333.2v3.2M380.5 320.4v6.4M380.5 333.2v3.2M382.9 320.4v6.4M382.9 333.2v3.2M383.7 321.2h6.4M383.7 334h6.4"/>
<path d="M383.7 336.4h6.4M383.7 323.6h6.4M383.7 326h6.4M384.5 326.8v6.4M386.9 326.8v6.4M389.3 326.8v6.4M390.1 327.6h6.4M390.1 330h6.4M390.1 332.4h6.4M390.9 320.4v6.4M390.9 333.2v3.3M393.3 320.4v6.4"/>
<path d="M393.3 333.2v3.4M395.7 320.4v6.4M395.7 333.2v3.4M396.5 321.2h6.4M396.5 334h6.4M396.5 336.4h6.4M396.5 323.6h6.4M396.5 326h6.4M397.3 326.8v6.4M399.7 326.8v6.4M402.1 326.8v6.4M402.9 332.4h6.4"/>
<path d="M402.9 327.6h6.4M402.9 330h6.4M403.7 320.4v6.4M403.7 333.2v3.5M406.1 320.4v6.4M406.1 333.2v3.5M408.5 320.4v6.4M408.5 333.2v3.5M409.3 336.4h6.4M409.3 321.2h6.4M409.3 334h6.4M409.3 323.6h6.4"/>
<path d="M409.3 326h6.4M410.1 326.8v6.4M412.5 326.8v6.4M414.9 326.8v6.4M415.7 327.6h6.4M415.7 330h6.4M415.7 332.4h6.4M416.5 320.4v6.4M416.5 333.2v3.6M418.9 320.4v6.4M418.9 333.2v3.6M421.3 320.4v6.4"/>
<path d="M421.3 333.2v3.7M422.1 336.4h3.8M422.1 321.2h3.8M422.1 334h3.8M422.1 323.6h3.8M422.1 326h3.8M422.9 326.8v6.4M425.3 326.8v6.4"/>
</g>
<path d="M415.4 282.5h9.8l-4.8 6.1z" fill="#ababab"/>
<path d="M415.4 282.5h9.8l-4.8 6.1z" fill="none" stroke="#ffff7f" stroke-width=".32"/>
<path d="M420.4 111.2v192.8M414.4 288.6h14.1" fill="none" stroke="#ababab" stroke-width=".32"/>
<path d="M415.4 218h9.8l-4.8 6z" fill="#ababab"/>
<path d="M415.4 218h9.8l-4.8 6z" fill="none" stroke="#ffff7f" stroke-width=".32"/>
<path d="M414.4 224h14.1" fill="none" stroke="#ababab" stroke-width=".32"/>
<path d="M415.4 153.5h9.8l-4.8 6z" fill="#ababab"/>
<path d="M415.4 153.5h9.8l-4.8 6z" fill="none" stroke="#ffff7f" stroke-width=".32"/>
<path d="M414.4 159.5h14.1" fill="none" stroke="#ababab" stroke-width=".32"/>
<path d="M415.4 291.6h9.8l-4.8 6z" fill="#ababab"/>
<path d="M415.4 291.6h9.8l-4.8 6z" fill="none" stroke="#ffff7f" stroke-width=".32"/>
<path d="M414.4 297.6h14.1" fill="none" stroke="#ababab" stroke-width=".32"/>
<path d="M415.4 123.2h9.8l-4.8 6.1z" fill="#ababab"/>
<path d="M415.4 123.2h9.8l-4.8 6.1z" fill="none" stroke="#ffff7f" stroke-width=".32"/>
<path d="M414.4 129.3h14.1" fill="none" stroke="#ababab" stroke-width=".32"/>
<path d="M59.7 139.3h23.5M95 139.3h14.3M76.6 297.6h6.6M95 297.6h14.3" fill="none" stroke="#7d7d7d" stroke-width=".32"/>
<g fill="none" stroke="#000" stroke-width=".32">
<path d="M2.7 2.4h588.7v413.3h-588.7zM7.7 7.5h11.3v62.5h-11.3zM79.2 137.8l3.1 3.1M80.8 136.9v163.2M105.4 137.8l3 3.1M106.9 136.9v163.2M79.2 296.1l3.1 3M105.4 296.1l3 3M517.9 404.6h2v2.1h-2zM517.9 406.7v1.5M518.4 406.7v.5M518.9 406.7v1"/>
<path d="M519.4 406.7v.5M519.9 404.6v3.6M520.4 406.7v.5M521 406.7v1M521.5 406.7v.5M521.9 404.6h2.1v2.1h-2.1zM521.9 404.6v3.6M522.4 406.7v.5M522.9 406.7v1M523.5 406.7v.5M524 404.6v3.6M524.5 406.7v.5"/>
<path d="M525 406.7v1M525.5 406.7v.5M526 404.6v3.6M526 404.6h2v2.1h-2zM526.5 406.7v.5M527 406.7v1M527.5 406.7v.5M528 404.6v3.6M528.5 406.7v.5M529 406.7v1M529.5 406.7v.5M530 406.7v1.5"/>
<path d="M530.5 406.7v.5M531 406.7v1M531.5 406.7v.5M532 406.7v1.5M532.5 406.7v.5M533 406.7v1M533.5 406.7v.5M534 406.7v1.5M534.5 406.7v.5M535.1 406.7v1M535.6 406.7v.5M536.1 406.7v1.5"/>
<path d="M536.6 406.7v.5M537.1 406.7v1M537.5 406.7v.5M538.1 404.6v3.6M538.1 404.6h10.1v2.1h-10.1zM538.6 406.7v.5M539.1 406.7v1M539.6 406.7v.5M540.1 406.7v1.5M540.6 406.7v.5M541.1 406.7v1M541.6 406.7v.5"/>
<path d="M542.1 406.7v1.5M542.6 406.7v.5M543.1 406.7v1M543.6 406.7v.5M544.1 406.7v1.5M544.6 406.7v.5M545.1 406.7v1M545.6 406.7v.5M546.1 406.7v1.5M546.7 406.7v.5M547.2 406.7v1M547.7 406.7v.5"/>
<path d="M548.2 404.6v3.6M548.6 406.7v.5M549.1 406.7v1M549.7 406.7v.5M550.2 406.7v1.5M550.7 406.7v.5M551.2 406.7v1M551.7 406.7v.5M552.2 406.7v1.5M552.7 406.7v.5M553.2 406.7v1M553.7 406.7v.5"/>
<path d="M554.2 406.7v1.5M554.7 406.7v.5M555.2 406.7v1M555.7 406.7v.5M556.2 406.7v1.5M556.7 406.7v.5M557.2 406.7v1M557.7 406.7v.5M558.2 404.6h10.1v2.1h-10.1zM558.2 404.6v3.6M558.8 406.7v.5M559.2 406.7v1"/>
<path d="M559.7 406.7v.5M560.2 406.7v1.5M560.7 406.7v.5M561.3 406.7v1M561.8 406.7v.5M562.3 406.7v1.5M562.8 406.7v.5M563.3 406.7v1M563.8 406.7v.5M564.3 406.7v1.5M564.8 406.7v.5M565.3 406.7v1"/>
<path d="M565.8 406.7v.5M566.3 406.7v1.5M566.8 406.7v.5M567.3 406.7v1M567.8 406.7v.5M568.3 404.6v3.6M568.8 406.7v.5M569.3 406.7v1M569.8 406.7v.5M570.3 406.7v1.5M570.8 406.7v.5M571.3 406.7v1"/>
<path d="M571.8 406.7v.5M572.3 406.7v1.5M572.9 406.7v.5M573.4 406.7v1M573.9 406.7v.5M574.4 406.7v1.5M574.9 406.7v.5M575.4 406.7v1M575.9 406.7v.5M576.4 406.7v1.5M576.9 406.7v.5M577.4 406.7v1"/>
<path d="M577.9 406.7v.5M578.4 406.7h-60.5v-2.1h60.5v3.6"/>
</g>
<path d="M58.2 139.3v-10h-6v108.8h2.7" fill="none" stroke="#000" stroke-width=".51"/>
<path d="M517.9 404.6l2 2.1h-2zM517.9 404.6h2v2.1zM521.9 404.6l2.1 2.1h-2.1zM521.9 404.6h2.1v2.1zM526 404.6l2 2.1h-2zM526 404.6h2v2.1zM538.1 404.6l10.1 2.1h-10.1zM538.1 404.6h10.1v2.1zM558.2 404.6l10.1 2.1h-10.1zM558.2 404.6h10.1v2.1z" fill="#000"/>
<g fill="none" stroke="#808080" stroke-width=".32">
<path d="M7.7 7.5h474.3v403.2h-474.3zM484.5 7.5h101.8v51.5h-101.8zM484.5 60.9h101.8zM484.5 60.9v185.4h101.8v-185.4M484.5 248.1h101.8v20.2h-101.8zM484.5 270.2h101.8v20.2h-101.8zM484.5 292.2h101.8v20.2h-101.8zM484.5 314.3h101.8v24.6h-101.8zM484.5 329.4h101.8M510 329.4v9.5M535.4 329.4v9.5M560.9 329.4v9.5"/>
<path d="M484.5 340.8h101.8v18.9h-101.8zM489.5 350.2h28.2M522.7 340.8v18.9M527.7 350.2h15.4M548.2 340.8v18.9M553.2 350.2h28.1M484.5 361.5h101.8v28.4h-101.8zM484.5 371h101.8M522.7 361.5v28.4M484.5 391.8h101.8v18.9h-101.8zM484.5 380.5h101.8M510 391.8v18.9"/>
<path d="M535.4 391.8v9.4M560.9 391.8v9.4M484.5 401.2h101.8"/>
</g>
<g fill="#fff">
<path d="M513 302.1h43.8l-43.8 9.3z"/>
<path d="M513 311.4l43.8-9.3v9.3z"/>
<path d="M547 302.1h7.5l-7.5 9.3z"/>
<path d="M554.5 302.1v9.3h-7.5z"/>
<path d="M552.2 302.1h7.9l-7.9 9.3z"/>
<path d="M560.1 302.1v9.3h-7.9z"/>
</g>
<g fill="none" stroke="#000" stroke-width=".32">
<path d="M25.4 398.8h66.4"/>
<circle cx="19.3" cy="398.8" r="6.5"/>
</g>
<path d="M586.3 189.2v-27.4h-101.8v27.4" fill="none" stroke="#636363" stroke-width=".32"/>
<g fill="#fff">
<path d="M493.4 164.3h14.3l-14.3 6.7z"/>
<path d="M493.4 171l14.3-6.7v6.7z"/>
<path d="M512.7 163.2h68.1l-68.1 12.7z"/>
<path d="M512.7 175.9l68.1-12.7v12.7z"/>
</g>
<path d="M484.5 175.5h101.8M511.1 161.8v27.4" fill="none" stroke="#636363" stroke-width=".32"/>
<g fill="#fff">
<path d="M492.8 178.2h14.3l-14.3 6.7z"/>
<path d="M492.8 184.9l14.3-6.7v6.7z"/>
<path d="M513.3 176.9h66.8l-66.8 12.7z"/>
<path d="M513.3 189.6l66.8-12.7v12.7z"/>
</g>
<path d="M484.5 189.2h101.8" fill="none" stroke="#636363" stroke-width=".32"/>
<text font-size="9.5" x="506" y="261.9">INNOVEST CO.</text>
<g font-size="8.5">
<text x="29" y="395.7">Side Elevation</text>
<text x="15.8" y="401.8">1</text>
</g>
<g font-size="8">
<text x="487.3" y="284.3">JADAN ALGHROOB-MADINAH</text>
<text x="514.1" y="308.4">Villa Type</text>
<text x="548" y="308.4">2</text>
<text x="553.3" y="308.4">A</text>
</g>
<text font-size="7" x="15.9" y="63.6" transform="rotate(-90 15.9 63.6)">ARCHITECTURAL</text>
<g font-size="6.3">
<text x="61.4" y="106.3">04</text>
<text x="149.1" y="106.3">03</text>
<text x="261" y="106.3">02</text>
<text x="340.7" y="106.3">01</text>
<text x="407.6" y="106.5">01</text>
<text x="414.7" y="106.5">'</text>
<text x="516.5" y="326.8">Side Elevation</text>
</g>
<text font-size="5.6" x="31.5" y="404.9">1 : 50</text>
<g font-size="5.1">
<text x="513.2" y="167.8">Emulsion paint on cement</text>
<text x="493.9" y="168.8">EPC</text>
<text x="513.3" y="173.8">(BEIGE)</text>
<text x="493.3" y="182.8">EPC1</text>
<text x="513.8" y="181.4">Emulsion paint on cement</text>
<text x="513.9" y="187.5">( DARK BEIGE)</text>
</g>
<g font-size="4.8">
<text x="486.3" y="12.9">Consultant:</text>
<text x="486.4" y="67.8">GENRRAL NOTES</text>
<text x="486.3" y="252.8">Owner:</text>
<text x="486.2" y="274.9">Project Name:</text>
<text x="486.2" y="297.1">Building Name:</text>
<text x="486.2" y="319.2">Drawing Tilted:</text>
<text x="486.2" y="335.5">Rev No:</text>
<text x="519.4" y="335.7">02</text>
<text x="537.3" y="335.5">Sheet No:</text>
<text x="568.4" y="335.5">A202</text>
<text x="492.4" y="348.7">Project No.</text>
<text x="525.6" y="348.7">Discipline</text>
<text x="553.6" y="348.7">Building Type</text>
<text x="493.2" y="356.9">SD-400-24</text>
<text x="529.8" y="356.9">ARCH</text>
<text x="556" y="356.9">Residential</text>
<text x="486.2" y="368.3">Project Manager</text>
<text x="524.3" y="368.3">Eng. Sara Abdelfattah</text>
<text x="486.3" y="377.1">Created By</text>
<text x="524.3" y="377.1">Eng. Mohamed Salah</text>
<text x="486.3" y="386.6">Checked By</text>
<text x="524.3" y="386.6">Eng. Abdelrahman Mamdoh</text>
<text x="486.2" y="397.9">Issue Date</text>
<text x="514.1" y="397.9">11-2024</text>
<text x="543.1" y="397.9">Scale</text>
<text x="568.7" y="397.9">1: 50</text>
<text x="486.4" y="407.4">Size = A2</text>
</g>
<g font-size="4.5">
<text x="201.2" y="191.4">EPC</text>
<text x="371.1" y="264">EPC</text>
</g>
<g font-size="4.2">
<text x="426" y="128">TOP PARPET(+7.90)</text>
<text x="424.9" y="157.9">Roof Floor Level F.F.L(+6.40)</text>
<text x="424.9" y="165.2">Roof Floor Level S.S.L(+6.30)</text>
<text x="425.5" y="222.4">First Floor F.F.L (+3.20)</text>
<text x="431.6" y="291.7">+0.00</text>
<text x="431.6" y="288">GROUND FLOOR F.F.L</text>
<text x="433.5" y="296.7">P.L (-0.45)</text>
</g>
<g font-size="3.6">
<text x="41.9" y="138" transform="rotate(-90 41.9 138)">0.50</text>
<text x="383.2" y="138" transform="rotate(-90 383.2 138)">0.50</text>
<text x="24.9" y="148.2" transform="rotate(-90 24.9 148.2)">1.50</text>
<text x="394.7" y="148.2" transform="rotate(-90 394.7 148.2)">1.50</text>
<text x="24.9" y="195.4" transform="rotate(-90 24.9 195.4)">3.20</text>
<text x="41.9" y="192.4" transform="rotate(-90 41.9 192.4)">4.90</text>
<text x="383.2" y="196.4" transform="rotate(-90 383.2 196.4)">5.30</text>
<text x="394.7" y="195.4" transform="rotate(-90 394.7 195.4)">3.20</text>
<text x="12.9" y="217.1" transform="rotate(-90 12.9 217.1)">8.35</text>
<text x="406.7" y="217.1" transform="rotate(-90 406.7 217.1)">8.35</text>
<text x="79" y="222.3" transform="rotate(-90 79 222.3)">7.85</text>
<text x="105.1" y="222.3" transform="rotate(-90 105.1 222.3)">7.85</text>
<text x="24.9" y="259.9" transform="rotate(-90 24.9 259.9)">3.20</text>
<text x="394.7" y="259.9" transform="rotate(-90 394.7 259.9)">3.20</text>
<text x="41.9" y="271.6" transform="rotate(-90 41.9 271.6)">2.95</text>
<text x="383.2" y="275.6" transform="rotate(-90 383.2 275.6)">2.55</text>
<text x="24.9" y="296.8" transform="rotate(-90 24.9 296.8)">0.45</text>
<text x="394.7" y="296.8" transform="rotate(-90 394.7 296.8)">0.45</text>
</g>
<g font-size="3.2">
<text x="486.3" y="74.9">1- VERIFY THE ARCHITECT WHENEVER DISCREPANCIES ARE FOUND</text>
<text x="486.3" y="78.9">BETWEEN DRAWINGS AND SPECIFICATIONS.</text>
<text x="486.4" y="86.8">2- ALL DIMENSIONS IN METERS UNLESS OTHERWISE STATED.</text>
<text x="486.4" y="94.6">3- DO NOT SCALE FROM THIS DRAWING, WORK TO FIGURE DIMENSIONS</text>
<text x="486.4" y="98.6">ONLY.</text>
<text x="486.5" y="106.4">4- COMPLETE DETAILED SHOP DRAWING SHALL BE SUBMITTED BY THE</text>
<text x="486.4" y="110.4">CONTRACTOR FOR CONSULTANT APPROVAL BEFORE EXECUTION.</text>
<text x="486.4" y="118.2">5- DRAWING TO BE READ IN CO-ORDINATION AND IN CONJUNCTION</text>
<text x="486.5" y="122.1">WITH ALL RELEVANT SPECIFICATIONS AND CROSS DISCIPLINE</text>
<text x="486.3" y="126.1">ENGINEERING DRAWINGS INCLUDING LANDSCAPING.</text>
<text x="486.4" y="134">6- ALL ELECTRO-MECHANICAL WORKS SHALL BE COORDINATED WITH</text>
<text x="486.5" y="137.9">ARCHITECTURAL ELEMENTS IN THESE DRAWING (MASONRY, FLOORING,</text>
<text x="486.4" y="141.8">CEILING, OPENINGS, LIGHTING, ETC.).</text>
<text x="486.4" y="149.7">7- CONTRACTOR SHALL SUBMIT FINISHING MATERIAL SAMPLES FOR</text>
<text x="486.4" y="153.6">CONSULTANT APPROVAL BEFORE EXECUTION.</text>
</g>
<g font-size="2.4">
<text x="517" y="403.9">1</text>
<text x="527.2" y="403.9">0</text>
<text x="537.2" y="403.9">1</text>
<text x="547.3" y="403.9">2</text>
<text x="557.4" y="403.9">3</text>
<text x="567.6" y="403.9">4</text>
<text x="577.6" y="403.9">5</text>
<text x="577.5" y="409.8">m</text>
</g>
</svg>
